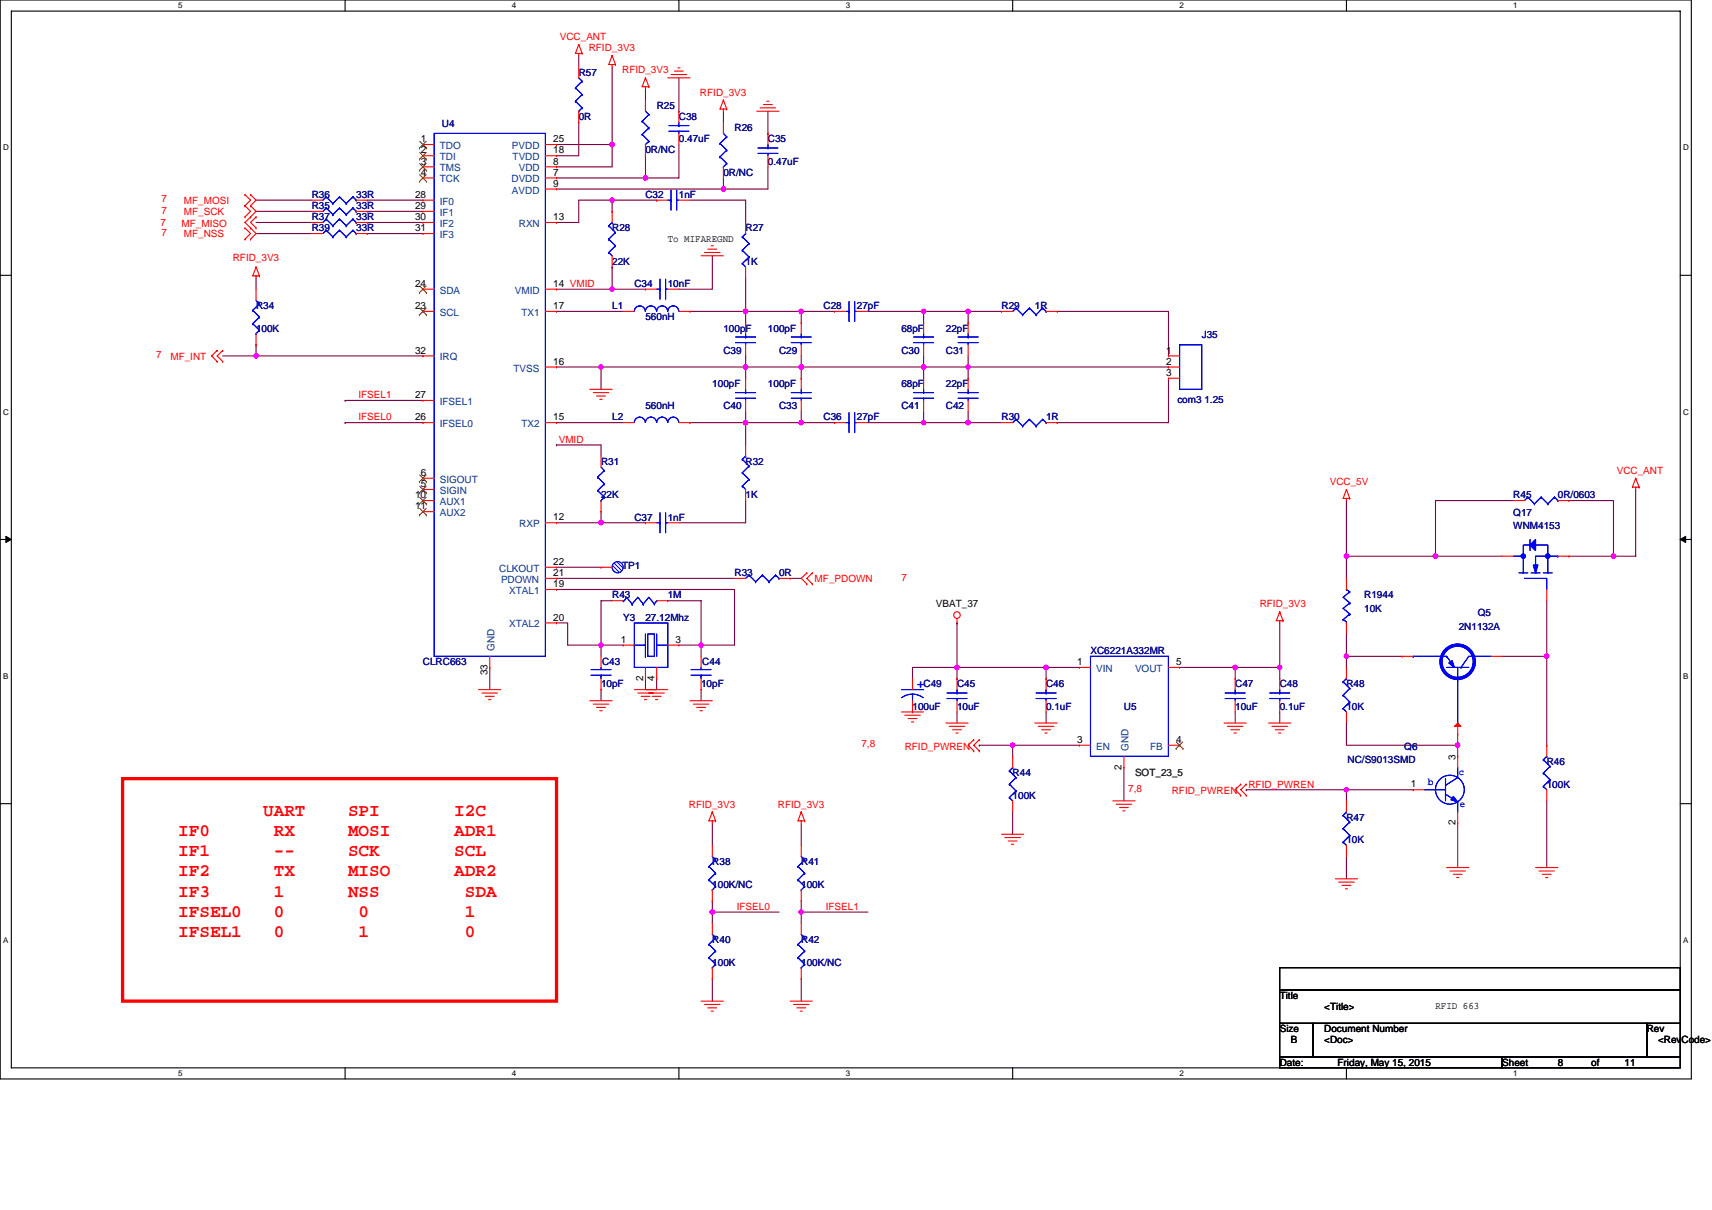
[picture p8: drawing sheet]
<svg xmlns="http://www.w3.org/2000/svg" width="297mm" height="210mm" viewBox="0 0 297 210" stroke-linecap="round" stroke-linejoin="round" font-family="sans-serif">
<path d="M0 0h293.5v187.2h-293.5zM2 1.9h289.5v183.4h-289.5z" fill="none" stroke="#000" stroke-width=".19"/>
<g fill="#fff">
<path d="M30.9 .2h.8v1.6h-.8z"/>
<path d="M30.9 185.5h.8v1.6h-.8z"/>
</g>
<path d="M59.9 0v1.9M59.9 185.3v1.9" fill="none" stroke="#000" stroke-width=".19"/>
<g fill="#fff">
<path d="M88.8 .2h.8v1.6h-.8z"/>
<path d="M88.8 185.5h.8v1.6h-.8z"/>
</g>
<path d="M117.8 0v1.9M117.8 185.3v1.9" fill="none" stroke="#000" stroke-width=".19"/>
<g fill="#fff">
<path d="M146.7 .2h.8v1.6h-.8z"/>
<path d="M146.7 185.5h.8v1.6h-.8z"/>
</g>
<path d="M175.7 0v1.9M175.7 185.3v1.9" fill="none" stroke="#000" stroke-width=".19"/>
<g fill="#fff">
<path d="M204.7 .2h.7v1.6h-.7z"/>
<path d="M204.7 185.5h.7v1.6h-.7z"/>
</g>
<path d="M233.6 0v1.9M233.6 185.3v1.9" fill="none" stroke="#000" stroke-width=".19"/>
<g fill="#fff">
<path d="M262.6 .2h.7v1.6h-.7z"/>
<path d="M262.6 185.5h.7v1.6h-.7z"/>
<path d="M.5 24.8h1v1.6h-1z"/>
<path d="M292 24.8h1v1.6h-1z"/>
<path d="M.5 70.7h1v1.5h-1z"/>
<path d="M292 70.7h1v1.5h-1z"/>
</g>
<path d="M0 47.8h2M291.5 47.8h2" fill="none" stroke="#000" stroke-width=".19"/>
<g fill="#fff">
<path d="M.5 116.5h.9v1.6h-.9z"/>
<path d="M292 116.5h.9v1.6h-.9z"/>
</g>
<path d="M0 93.6h2M291.5 93.6h2" fill="none" stroke="#000" stroke-width=".19"/>
<path d="M1 93.1l1 .5-1 .5zM291.5 93.6l1-.5v1z" fill="#000" stroke="#000" stroke-width=".17"/>
<g fill="#fff">
<path d="M.5 162.4h.9v1.5h-.9z"/>
<path d="M292 162.4h.9v1.5h-.9z"/>
</g>
<path d="M0 139.5h2M291.5 139.5h2M222 167.9h69.5v3.9h-69.5zM222 171.8h69.5v5.8h-69.5zM222 177.6h5.8v5.8h-5.8zM227.8 177.6h57.9v5.8h-57.9zM285.7 177.6h5.8v5.8h-5.8zM222 183.4h38.6v1.9h-38.6zM260.6 183.4h30.9v1.9h-30.9z" fill="none" stroke="#000" stroke-width=".19"/>
<path d="M21.3 135.1h75.3v38.6h-75.3z" fill="none" stroke="#f00" stroke-width=".57"/>
<g fill="none" stroke="#800040" stroke-width=".19">
<path d="M100.4 9.7v1.9M106.2 11.6v13.5M112 15.4v2M117.8 13.5v5.8M125.5 19.3v1.9M133.2 19.3v3.9M44.4 36.7h9.7M44.4 34.7h9.7M44.4 38.6h9.7M63.7 34.7h9.7M63.7 38.6h9.7M63.7 36.7h9.7"/>
<path d="M96.6 32.8h28.9M96.6 30.9h15.4M96.6 25.1h9.6M100.4 21.2v5.8h-3.8M106.2 34.7h-5.8v3.9h-3.8M106.2 34.7v2M106.2 25.1h.1M106.2 25.1v3.9h-9.6M106.2 34.7h7.7M112 27h.1M112 27v3.9M113.9 34.7h.1"/>
<path d="M117.8 25.1v5.8h-5.8M119.7 34.7h9.7v3.9M125.5 32.8h.1M125.5 30.9v1.9M133.2 29v3.8h-7.7M44.4 40.5h9.7M44.4 48.3v1.9M44.4 59.8h.1M44.4 59.8v2M63.7 40.5h9.7M96.6 54h11.5M96.6 50.2h9.6"/>
<path d="M106.2 50.2h.1M106.2 46.3h.1M106.2 50.2h5.8M106.2 46.3v3.9M119.7 54h9.7M123.6 44.4v5.8h-5.8M129.4 54h.1M129.4 54h9.6v2M129.4 54v2M129.4 48.3v5.7M139 54h5.8M150.6 54h9.6v2"/>
<path d="M160.2 54h.1M160.2 54h13.6M168 54v2M173.8 54h.1M183.4 54h19.3v7.8M38.6 61.8h5.8M44.4 61.8h29M59.9 69.5h.1M59.9 73.3h.1M59.9 73.3h13.5M59.9 69.5h13.5M96.6 77.2h.1"/>
<path d="M96.6 77.2h7.7v1.9M96.6 63.7h7.7M96.6 73.3h11.5M104.3 63.7h25.1M104.3 63.7h.1M104.3 63.7v3.9M119.7 73.3h9.7M129.4 71.4v1.9M129.4 73.3h.1M129.4 63.7v1.9M129.4 61.8h.1M129.4 73.3h9.6"/>
<path d="M129.4 61.8v1.9M129.4 73.3v3.9M129.4 63.7h73.3M139 71.4v1.9M139 63.7h.1M139 63.7v1.9M139 73.3h5.8M139 61.8v1.9M150.6 73.3h9.6M160.2 73.3h.1M160.2 71.4v1.9M160.2 63.7v1.9"/>
<path d="M160.2 63.7h.1M160.2 61.8v1.9M160.2 73.3h13.6M168 73.3h.1M168 71.4v1.9M168 61.8v3.8M202.7 65.6v7.7h-19.3M202.7 63.7h.1M96.6 98.4h7.7M96.6 90.7h7.7M104.3 90.7h.1M104.3 90.7h7.7"/>
<path d="M104.3 88.8v1.9M129.4 86.9v3.8h-11.6M233.6 96.5h15.5M233.6 96.5h.1M233.6 96.5v3.9M233.6 86.9v9.6M249.1 96.5h11.5M249.1 86.9h.1M249.1 86.9h13.5M249.1 86.9v9.6M272.2 86.9h7.7v9.6M272.2 96.5h7.7"/>
<path d="M279.9 96.5h.1M283.8 84.9v11.6h-3.9M85 115.8v3.9M96.6 100.4h30.8M96.6 102.3h30.8v9.7h-9.6M96.6 108.1h1.9v3.9h5.8M104.3 112h3.8M104.3 119.7v1.9M104.3 112h.1M104.3 112v1.9M106.2 104.2h-1.9v7.8M112 117.8v1.9"/>
<path d="M113.9 117.8v1.9M115.9 104.2h5.7v7.8M121.6 119.7v1.9M121.6 112h.1M121.6 112v1.9M137.1 100.4h1.9M166 115.8h15.5M166 115.8v2M166 115.8h-7.7v2M166 108.1h.1M166 108.1v7.7M181.5 115.8v2"/>
<path d="M181.5 115.8h.1M181.5 115.8h5.8M204.7 115.8h9.6M214.3 115.8h.1M214.3 115.8v2M214.3 115.8h7.7M222 108.1v7.7M222 115.8v2M233.6 113.9h9.7M233.6 113.9h.1M233.6 110v3.9M233.6 113.9v1.9"/>
<path d="M268.4 104.2v9.7h-7.8M268.4 113.9h.1M268.4 113.9v15.4M166 123.5v2M169.9 129.3h.1M169.9 129.3h5.8M175.7 129.3h11.6M175.7 129.3v2M181.5 123.5v2M195 133.2v5.8M214.3 123.5v2M216.2 137.1h.1"/>
<path d="M216.2 137.1h17.4M222 123.5v2M233.6 137.1h.1M233.6 137.1h11.6M233.6 125.5v3.8h19.3M233.6 137.1v1.9M252.9 129.3v2M252.9 129.3h.1M252.9 127.4v1.9M268.4 139v11.6M123.6 156.4v1.9M123.6 142.9v3.8"/>
<path d="M123.6 158.3v1.9M123.6 158.3h.1M123.6 158.3h11.6M139 156.4v1.9M139 142.9v3.8M139 158.3h.1M139 158.3h11.6M139 158.3v1.9M175.7 140.9v3.9M233.6 148.6v3.9M252.9 142.9v7.7M123.6 169.9v3.8"/>
<path d="M139 169.9v3.8"/>
</g>
<g fill="#f0f" stroke="#f0f" stroke-width=".19">
<circle cx="168" cy="73.3" r=".38"/>
<circle cx="112" cy="30.9" r=".38"/>
<circle cx="125.5" cy="32.8" r=".38"/>
<circle cx="106.2" cy="50.2" r=".38"/>
<circle cx="129.3" cy="54" r=".38"/>
<circle cx="106.2" cy="34.7" r=".38"/>
<circle cx="104.3" cy="90.7" r=".38"/>
<circle cx="139" cy="54" r=".38"/>
<circle cx="139" cy="73.3" r=".38"/>
<circle cx="129.3" cy="73.3" r=".38"/>
<circle cx="44.4" cy="61.8" r=".38"/>
<circle cx="129.3" cy="63.7" r=".38"/>
<circle cx="104.3" cy="63.7" r=".38"/>
<circle cx="139" cy="63.7" r=".38"/>
<circle cx="160.3" cy="63.7" r=".38"/>
<circle cx="123.6" cy="158.3" r=".38"/>
<circle cx="139" cy="158.3" r=".38"/>
<circle cx="106.2" cy="25.1" r=".38"/>
<circle cx="160.3" cy="73.3" r=".38"/>
<circle cx="168" cy="63.7" r=".38"/>
<circle cx="160.3" cy="54" r=".38"/>
<circle cx="168" cy="54" r=".38"/>
<circle cx="104.3" cy="111.9" r=".38"/>
<circle cx="121.6" cy="111.9" r=".38"/>
<circle cx="222" cy="115.8" r=".38"/>
<circle cx="214.3" cy="115.8" r=".37"/>
<circle cx="181.5" cy="115.8" r=".38"/>
<circle cx="175.7" cy="129.3" r=".37"/>
<circle cx="166" cy="115.8" r=".38"/>
<circle cx="249" cy="96.5" r=".38"/>
<circle cx="279.9" cy="96.5" r=".38"/>
<circle cx="268.3" cy="113.9" r=".38"/>
<circle cx="233.6" cy="137" r=".38"/>
<circle cx="252.9" cy="129.3" r=".38"/>
<circle cx="233.6" cy="113.9" r=".38"/>
<circle cx="233.6" cy="96.5" r=".38"/>
</g>
<g fill="none" stroke="#f00" stroke-width=".19">
<path d="M100.4 7.7l-.6 1.6h1.2M100.4 9.3v.4M100.4 7.7h.1M100.4 11.6v1.9M100.4 7.7l.6 1.6M100.4 19.3v1.9M101 9.3h.1M106.2 9.7l-.6 1.5h1.2M106.2 11.2v.4M106.2 9.7h.1M106.2 9.7l.6 1.5M106.8 11.2h.1"/>
<path d="M112 13.5l-.6 1.5h1.2M112 15v.4M112 13.5h.1M112 17.4v1.9M112 13.5l.6 1.5M112.6 15h.1M115.9 13.5h3.8M116.4 12.9h2.7M117 12.3h1.6M117.6 11.8h.4M117.8 19.3h.1M117.8 19.3v1.9"/>
<path d="M125.5 17.4l-.6 1.5h1.2M125.5 18.9v.4M125.5 17.4h.1M125.5 17.4l.6 1.5M126.1 18.9h.1M131.3 19.3h3.9M131.9 18.7h2.7M132.5 18.1h1.5M133 17.6h.4M42.5 39.6h.1M42.5 35.7h.1M42.5 33.8h.1"/>
<path d="M42.5 37.6h.1M42.5 39.6l1 .9-1 1M42.5 33.8l1 .9-1 1M42.5 35.7l1 1-1 .9M43.5 39.6h.1M43.5 37.6h.1M43.5 33.8h.1M43.5 35.7h.1M43.5 39.6l.9 .9-.9 1M43.5 35.7l.9 1-1.9 1.9 1 1M43.5 33.8l.9 .9-.9 1M44.4 37.6h.1"/>
<path d="M44.4 39.6h.1M44.4 37.6l-.9 1 .9 1M54.1 38.6h1.9M54.1 36.7h1.9M61.8 38.6h1.9M61.8 36.7h1.9M63.7 38.6h.1M63.7 36.7h.1M73.4 25.1h.1M73.4 27h.1M73.4 29h.1M73.4 30.9h.1"/>
<path d="M73.4 34.7h.1M73.4 36.7h.1M73.4 38.6h.1M73.4 38.6h1.9M73.4 34.7h1.9M73.4 25.1h1.9M73.4 27h1.9M73.4 29h1.9M73.4 30.9h1.9M73.4 36.7h1.9M94.6 38.6h2M94.6 25.1h2"/>
<path d="M94.6 27h2M94.6 29h2M94.6 30.9h2M94.6 32.8h2M96.6 30.9h.1M96.6 29h.1M96.6 32.8h.1M96.6 38.6h.1M96.6 27h.1M96.6 25.1h.1M100.4 21.2h.1M112 27h.1"/>
<path d="M112 25.1v1.9M113.9 34.7h.1M113.9 34.7h2M117.8 34.7h1.9M117.8 23.2v1.9M125.5 21.2v2M125.5 30.9h.1M125.5 29v1.9M129.4 38.6h.1M129.4 38.6v1.9M133.2 27v2M133.2 23.2h.1"/>
<path d="M133.2 23.2v1.9M42.5 41.5h.1M43.5 41.5h.1M44.4 46.3l-.5 1.6h1.1M44.4 47.9v.4M44.4 46.3h.1M44.4 50.2v1.9M44.4 59.8h.1M44.4 46.3l.6 1.6M44.4 57.9v1.9M45 47.9h.1M54.1 40.5h1.9"/>
<path d="M61.8 40.5h1.9M63.7 40.5h.1M73.4 54h.1M73.4 50.2h.1M73.4 40.5h.1M73.4 54h1.9M73.4 40.5h1.9M73.4 50.2h1.9M94.6 54h2M94.6 50.2h2M96.6 50.2h.1M96.6 54h.1"/>
<path d="M112 50.2h.1M112 50.2h1.9M115.9 50.2h1.9M121.6 44.4h3.9M122.2 43.8h2.7M122.8 43.2h1.6M123.4 42.7h.4M129.4 59.8v2M129.4 56h.1M129.4 46.3v2M129.4 56v1.9M139 59.8v2"/>
<path d="M139 56h.1M139 56v1.9M144.8 54h.1M144.8 54h1.9M148.7 54h1.9M160.2 59.8v2M160.2 56h.1M160.2 56v1.9M173.8 54h1.9M181.5 54h1.9M183.4 54h.1M37.7 60.8h.1"/>
<path d="M37.7 62.7h.1M37.7 60.8l-1 1 1 .9M38.6 60.8h.1M38.6 62.7h.1M38.6 60.8l-.9 1 .9 .9M73.4 73.3h.1M73.4 69.5h.1M73.4 61.8h.1M73.4 73.3h1.9M73.4 69.5h1.9M73.4 61.8h1.9M94.6 73.3h2"/>
<path d="M94.6 63.7h2M96.6 73.3h.1M96.6 63.7h.1M102.3 67.6h3.9M102.9 68.1h2.7M103.5 68.7h1.5M104.1 69.3h.4M104.3 79.1v2M108.1 73.3h2M117.8 73.3h1.9M119.7 73.3h.1M129.4 69.5v1.9"/>
<path d="M129.4 65.6h.1M129.4 77.2h.1M129.4 65.6v2M129.4 77.2v1.9M139 69.5v1.9M139 65.6h.1M139 65.6v2M144.8 73.3h.1M144.8 73.3h1.9M148.7 73.3h1.9M160.2 69.5v1.9M160.2 65.6h.1"/>
<path d="M160.2 65.6v2M168 69.5v1.9M168 65.6h.1M168 65.6v2M173.8 73.3h1.9M181.5 73.3h1.9M183.4 73.3h.1M202.7 61.8h.1M202.7 63.7h.1M202.7 65.6h.1M202.7 63.7h2M202.7 61.8h2"/>
<path d="M202.7 65.6h2M73.4 84.9h.1M73.4 83h.1M73.4 86.9h.1M73.4 88.8h.1M73.4 86.9h1.9M73.4 84.9h1.9M73.4 83h1.9M73.4 88.8h1.9M94.6 90.7h2M94.6 98.4h2M96.6 90.7h.1"/>
<path d="M96.6 98.4h.1M104.3 88.8h.1M104.3 86.9v1.9M112 90.7h.1M112 90.7h1.9M115.9 90.7h1.9M129.4 84.9v2M140 99.4h.1M140 99.4l-1 1 1 .9M140.9 99.4h.1M140.9 99.4l-.9 1 .9 .9M233.6 84.9l-.6 1.6h1.2"/>
<path d="M233.6 86.5v.4M233.6 84.9h.1M233.6 84.9l.6 1.6M234.2 86.5h.1M260.6 96.5h2M262.6 86.9h1.9M270.3 86.9h1.9M270.3 96.5h1.9M272.2 86.9h.1M272.2 96.5h.1M283.8 83l-.6 1.5h1.2M283.8 84.5v.4"/>
<path d="M283.8 83h.1M283.8 83l.6 1.5M284.4 84.5h.1M83 119.7h3.9M85 115.8h.1M85 113.9v1.9M94.6 102.3h2M94.6 108.1h2M94.6 100.4h2M96.6 102.3h.1M96.6 108.1h.1M96.6 100.4h.1"/>
<path d="M104.3 113.9v1.9M104.3 119.7h.1M104.3 117.8v1.9M108.1 112h.1M108.1 112h2M110.1 119.7h3.8M112 119.7h3.9M112 117.8h.1M112 115.8v2M113.9 117.8h.1M113.9 115.8v2M115.9 112h1.9"/>
<path d="M117.8 112h.1M121.6 113.9v1.9M121.6 119.7h.1M121.6 117.8v1.9M127.4 100.4h2M135.2 100.4h1.9M137.1 100.4h.1M140 101.3h.1M140.9 101.3h.1M158.3 117.8v1.9M166 107.3v.8M166 117.8h.1"/>
<path d="M166 117.8v1.9M181.5 117.8h.1M181.5 117.8v1.9M187.3 115.8h.1M187.3 115.8h1.9M202.7 115.8h2M204.7 115.8h.1M214.3 117.8h.1M214.3 117.8v1.9M222 106.2l-.6 1.5h1.2M222 107.7v.4M222 106.2h.1"/>
<path d="M222 106.2l.6 1.5M222.6 107.7h.1M243.3 113.9h.1M243.3 113.9h1.9M258.7 113.9h1.9M268.4 102.3v1.9M83.6 120.3h2.7M84.2 120.8h1.5M84.8 121.4h.4M102.3 121.6h3.9M102.9 122.2h2.7M103.5 122.8h1.5"/>
<path d="M104.1 123.3h.4M110.7 120.3h2.6M111.2 120.8h1.6M111.8 121.4h.4M112.6 120.3h2.7M113.2 120.8h1.5M113.7 121.4h.4M119.7 121.6h3.9M120.3 122.2h2.7M120.9 122.8h1.5M121.5 123.3h.4M156.4 123.5h3.8"/>
<path d="M157 124.1h2.7M157.6 124.7h1.5M158.1 125.3h.4M158.3 123.5h.1M158.3 121.6v1.9M164.1 125.5h3.9M164.7 126h2.7M165.3 126.6h1.5M165.9 127.2h.3M166 121.6v1.9M168.9 128.4h.1M168.9 130.3h.1"/>
<path d="M168.9 128.4l-.9 .9 .9 1M169.9 128.4h.1M169.9 130.3h.1M169.9 128.4l-1 .9 1 1M179.6 125.5h3.8M180.1 126h2.7M180.7 126.6h1.6M181.3 127.2h.4M181.5 121.6v1.9M187.3 129.3h.1M187.3 129.3h1.9M193.1 139h3.8"/>
<path d="M193.7 139.6h2.7M195 133.2h.1M195 131.3v1.9M202.7 129.3h2M204.7 129.3h.1M212.4 125.5h3.8M213 126h2.7M213.5 126.6h1.6M214.1 127.2h.4M214.3 121.6v1.9M215.3 136.1h.1M215.3 138h.1"/>
<path d="M215.3 136.1l-1 1 1 .9M216.2 136.1h.1M216.2 138h.1M216.2 136.1l-.9 1 .9 .9M220.1 125.5h3.9M220.7 126h2.7M221.3 126.6h1.5M221.8 127.2h.4M233.6 139h.1M233.6 139v1.9M252.9 127.4h.1M252.9 125.5v1.9"/>
<path d="M268.4 137.1v1.9M268.4 129.3h.1M268.4 129.3v2M123.6 140.9l-.6 1.6h1.2M123.6 142.5v.4M123.6 140.9h.1M123.6 146.7v1.9M123.6 156.4h.1M123.6 140.9l.6 1.6M123.6 154.4v2M124.2 142.5h.1M139 140.9l-.6 1.6h1.2"/>
<path d="M139 142.5v.4M139 140.9h.1M139 146.7v1.9M139 156.4h.1M139 140.9l.6 1.6M139 154.4v2M139.6 142.5h.1M173.8 144.8h3.8M174.3 145.4h2.8M174.9 145.9h1.6M175.5 146.5h.4M194.2 140.1h1.6"/>
<path d="M194.8 140.7h.4M231.7 152.5h3.8M232.3 153.1h2.7M232.9 153.6h1.5M233.4 154.2h.4M233.6 146.7v1.9M251 150.6h3.8M251.6 151.2h2.7M252.2 151.7h1.5M252.7 152.3h.4M266.4 150.6h3.9M267 151.2h2.7"/>
<path d="M267.6 151.7h1.5M268.2 152.3h.4M121.6 173.7h3.9M122.2 174.3h2.7M122.8 174.9h1.6M123.4 175.5h.4M123.6 160.2v2M123.6 169.9h.1M123.6 167.9v2M137.1 173.7h3.8M137.7 174.3h2.7M138.3 174.9h1.5"/>
<path d="M138.8 175.5h.4M139 160.2v2M139 169.9h.1M139 167.9v2"/>
<circle cx="166" cy="106.7" r=".57"/>
</g>
<g fill="none" stroke="#00f" stroke-width=".19">
<path d="M99.8 15.2h.1M99.8 17.6h.1M99.8 15.2l1.2 1.2M99.8 17.6l1.2 1.1M100.4 19.3h.1M100.4 13.5l.6 .6M101 14.1h.1M101 16.4h.1M101 18.7h.1M101 14.1l-1.2 1.1M101 16.4l-1.2 1.2M101 18.7l-.6 .6"/>
<path d="M112 19.3l.6 .6M112.6 19.9h.1M112.6 19.9l-1.2 1.1M56.6 38h.1M56.6 40h.1M56.6 36.1h.1M56.6 38l-.6 .6M56.6 38l1.2 1.2M56.6 40l-.6 .5M56.6 40l1.2 1.1M56.6 36.1l-.6 .6M56.6 36.1l1.2 1.2"/>
<path d="M57.8 39.2h.1M57.8 37.3h.1M58.9 38h.1M58.9 40h.1M58.9 36.1h.1M58.9 38l-1.1 1.2M58.9 38l1.2 1.2M58.9 40l-1.1 1.1M58.9 40l1.2 1.1M58.9 36.1l-1.1 1.2M58.9 36.1l1.2 1.2M60.1 39.2h.1"/>
<path d="M60.1 37.3h.1M61.2 38h.1M61.2 40h.1M61.2 36.1h.1M61.2 38l-1.1 1.2M61.2 38l.6 .6M61.2 40l-1.1 1.1M61.2 40l.6 .5M61.2 36.1l-1.1 1.2M61.2 36.1l.6 .6M61.8 38.6h.1M61.8 36.7h.1"/>
<path d="M75.3 23.2h19.3v90.7h-19.3zM111.4 21h.1M111.4 23.3h.1M111.4 21l1.2 1.2M111.4 23.3l1.2 1.2M112 25.1h.1M112.6 22.2h.1M112.6 24.5h.1M112.6 22.2l-1.2 1.1M112.6 24.5l-.6 .6M115.9 34.7h.5M116.1 21.8h3.4"/>
<path d="M116.1 22.8h3.4M116.4 33v3.5M116.4 34.7h.1M117.4 34.7h.4M117.4 33v3.5M117.8 22.8v.4M117.8 21.8h.1M117.8 21.2v.6M124.9 24.9h.1M124.9 27.2h.1M124.9 24.9l1.2 1.2M124.9 27.2l1.2 1.2"/>
<path d="M125.5 29h.1M125.5 23.2l.6 .5M126.1 23.7h.1M126.1 26.1h.1M126.1 28.4h.1M126.1 23.7l-1.2 1.2M126.1 26.1l-1.2 1.1M126.1 28.4l-.6 .6M131.5 25.7h3.5M131.5 26.6h3.5M133.2 26.6v.4M133.2 25.7h.1"/>
<path d="M133.2 25.1v.6M43.9 53.8h.1M43.9 56.2h.1M43.9 53.8l1.1 1.2M43.9 56.2l1.1 1.1M44.4 57.9h.1M44.4 52.1l.6 .6M45 52.7h.1M45 55h.1M45 57.3h.1M45 52.7l-1.1 1.1M45 55l-1.1 1.2"/>
<path d="M45 57.3l-.6 .6M57.8 41.1h.1M60.1 41.1h.1M61.8 40.5h.1M113.9 50.2h.6M114.5 48.5v3.4M114.5 50.2h.1M115.5 50.2h.4M115.5 48.5v3.4M127.6 58.5h3.5M127.6 59.5h3.5M128.8 45.7h.1"/>
<path d="M128.8 43.4h.1M128.8 41.1h.1M128.8 45.7l.6 .6M128.8 43.4l1.2 1.2M128.8 41.1l1.2 1.2M129.4 59.5v.3M129.4 58.5h.1M129.4 40.5h.1M129.4 57.9v.6M129.4 40.5l-.6 .6M130 44.6h.1M130 42.3h.1"/>
<path d="M130 44.6l-1.2 1.1M130 42.3l-1.2 1.1M137.3 58.5h3.5M137.3 59.5h3.5M139 59.5v.3M139 58.5h.1M139 57.9v.6M146.7 54h.6M147.3 52.3v3.5M147.3 54h.1M148.3 54h.4M148.3 52.3v3.5"/>
<path d="M158.5 58.5h3.5M158.5 59.5h3.5M160.2 59.5v.3M160.2 58.5h.1M160.2 57.9v.6M176.3 53.5h.1M176.3 53.5l-.6 .5M176.3 53.5l1.1 1.1M177.4 54.6h.1M178.6 53.5h.1M178.6 53.5l-1.2 1.1M178.6 53.5l1.2 1.1"/>
<path d="M179.8 54.6h.1M180.9 53.5h.1M180.9 53.5l-1.1 1.1M180.9 53.5l.6 .5M181.5 54h.1M204.7 59.8h3.8v7.8h-3.8zM110.1 73.3a.95 .95 0 0 1 .9-.9 .95 .95 0 0 1 1 .9M112 73.3a.96 .96 0 0 1 1-.9 .96 .96 0 0 1 .9 .9M113.9 73.3a.95 .95 0 0 1 1-.9 .95 .95 0 0 1 .9 .9 .96 .96 0 0 1 1-.9 .96 .96 0 0 1 1 .9M127.6 68.1h3.5M127.6 69.1h3.5M128.8 79.7h.1"/>
<path d="M128.8 79.7l1.2 1.2M129.4 69.1v.4M129.4 68.1h.1M129.4 79.1h.1M129.4 67.6v.5M129.4 79.1l-.6 .6M137.3 68.1h3.5M137.3 69.1h3.5M139 69.1v.4M139 68.1h.1M139 67.6v.5M146.7 73.3h.6"/>
<path d="M147.3 71.6v3.5M147.3 73.3h.1M148.3 73.3h.4M148.3 71.6v3.5M158.5 68.1h3.5M158.5 69.1h3.5M160.2 69.1v.4M160.2 68.1h.1M160.2 67.6v.5M166.2 68.1h3.5M166.2 69.1h3.5M168 69.1v.4"/>
<path d="M168 68.1h.1M168 67.6v.5M176.3 72.8h.1M176.3 72.8l-.6 .5M176.3 72.8l1.1 1.1M177.4 73.9h.1M178.6 72.8h.1M178.6 72.8l-1.2 1.1M178.6 72.8l1.2 1.1M179.8 73.9h.1M180.9 72.8h.1M180.9 72.8l-1.1 1.1"/>
<path d="M180.9 72.8l.6 .5M181.5 73.3h.1M103.7 82.8h.1M103.7 85.1h.1M103.7 82.8l1.2 1.2M103.7 85.1l1.2 1.2M104.3 86.9h.1M104.3 81.1l.6 .6M104.9 81.7h.1M104.9 84h.1M104.9 86.3h.1M104.9 81.7l-1.2 1.1"/>
<path d="M104.9 84l-1.2 1.1M104.9 86.3l-.6 .6M113.9 90.7h.6M114.5 89v3.5M114.5 90.7h.1M115.5 90.7h.4M115.5 89v3.5M128.8 84.3h.1M128.8 82h.1M128.8 84.3l.6 .6M128.8 82l1.2 1.2M130 83.2h.1"/>
<path d="M130 80.9h.1M130 99.8h.1M130 83.2l-1.2 1.1M130 80.9l-1.2 1.1M130 99.8l-.6 .6M130 99.8l1.1 1.2M132.3 99.8h.1M132.3 99.8l-1.2 1.2M132.3 99.8l1.1 1.2M134.6 99.8h.1M134.6 99.8l-1.2 1.2M134.6 99.8l.6 .6"/>
<path d="M262.6 96.5h1.7M263.5 99.4h1.6M265.1 86.3h.1M265.1 86.3l-.6 .6M265.1 86.3l1.1 1.1M265.5 93.6v1.9M265.5 94.6h-1.2v4.8M265.7 99.4h1.5M266.2 87.4h.1M266.4 94.6h2.2v4.8M267.4 86.3h.1M267.4 86.3l-1.2 1.1"/>
<path d="M267.4 86.3l1.2 1.1M267.8 99.4h1.5M268.6 87.4h.1M269.7 86.3h.1M269.7 86.3l-1.1 1.1M269.7 86.3l.6 .6M270.3 86.9h.1M270.3 96.5h-3.9v1.9M270.3 96.5h.1M102.5 117.2h3.5M102.5 116.2h3.5M104.3 115.8v.4"/>
<path d="M104.3 117.2h.1M104.3 117.2v.6M110.1 108.1h5.8v7.7h-5.8zM110.1 112h.1M110.1 112h1.9M112 113.9h.1M112 110v3.9M112.4 110h1.1v3.9h-1.1zM113.9 110v3.9M113.9 112h2M119.9 117.2h3.5M119.9 116.2h3.5"/>
<path d="M121.6 115.8v.4M121.6 117.2h.1M121.6 117.2v.6M131.1 101h.1M133.4 101h.1M135.2 100.4h.1M156.4 119.7h3.8M166 119.7v.6M181.5 119.7v.6M189.2 113.9h13.5v17.4h-13.5zM214.3 119.7v.6M245.2 113.9h5.8"/>
<path d="M245.2 113.9h.1M251 113.9h.1M251 115.8h3.8M251 113.9l1.3 1.9M252.9 117.8h.1M252.9 117.8v.3M252.9 115.8v9.7M253.5 115.8h.1M258.7 113.9h-3.9l-1.3 1.9M264.5 100.4h3.9v1.9M158.3 120.5l1.2 .2 .7 .4M158.3 120.5l-1.2 .2-.7 .4"/>
<path d="M158.3 120.5v1.1M164.3 120.3h3.5M164.3 121.2h3.5M166 121.2v.4M166 120.3h.1M179.8 120.3h3.4M179.8 121.2h3.4M181.5 121.2v.4M181.5 120.3h.1M212.6 120.3h3.4M212.6 121.2h3.4M214.3 121.2v.4"/>
<path d="M214.3 120.3h.1M252.9 125.5h.1M267.8 136.5h.1M267.8 134.2h.1M267.8 131.8h.1M267.8 136.5l.6 .6M267.8 134.2l1.1 1.1M267.8 131.8l1.1 1.2M268.4 131.3h.1M268.4 131.3l-.6 .5M268.9 135.3h.1M268.9 133h.1"/>
<path d="M268.9 135.3l-1.1 1.2M268.9 133l-1.1 1.2M123 150.4h.1M123 152.7h.1M123 150.4l1.2 1.1M123 152.7l1.2 1.1M123.6 154.4h.1M123.6 148.6l.6 .6M124.2 149.2h.1M124.2 151.5h.1M124.2 153.8h.1M124.2 149.2l-1.2 1.2"/>
<path d="M124.2 151.5l-1.2 1.2M124.2 153.8l-.6 .6M138.4 150.4h.1M138.4 152.7h.1M138.4 150.4l1.2 1.1M138.4 152.7l1.2 1.1M139 154.4h.1M139 148.6l.6 .6M139.6 149.2h.1M139.6 151.5h.1M139.6 153.8h.1M139.6 149.2l-1.2 1.2"/>
<path d="M139.6 151.5l-1.2 1.2M139.6 153.8l-.6 .6M233 146.1h.1M233 143.8h.1M233 141.5h.1M233 146.1l.6 .6M233 143.8l1.2 1.2M233 141.5l1.2 1.1M233.6 140.9h.1M233.6 140.9l-.6 .6M234.2 145h.1M234.2 142.6h.1"/>
<path d="M234.2 145l-1.2 1.1M234.2 142.6l-1.2 1.2M123 163.9h.1M123 166.2h.1M123 163.9l1.2 1.1M123 166.2l1.2 1.2M123.6 167.9h.1M123.6 162.2l.6 .5M124.2 162.7h.1M124.2 165h.1M124.2 167.4h.1M124.2 162.7l-1.2 1.2"/>
<path d="M124.2 165l-1.2 1.2M124.2 167.4l-.6 .5M138.4 163.9h.1M138.4 166.2h.1M138.4 163.9l1.2 1.1M138.4 166.2l1.2 1.2M139 167.9h.1M139 162.2l.6 .5M139.6 162.7h.1M139.6 165h.1M139.6 167.4h.1M139.6 162.7l-1.2 1.2"/>
<path d="M139.6 165l-1.2 1.2M139.6 167.4l-.6 .5"/>
</g>
<circle cx="252.9" cy="114.8" r="2.89" fill="none" stroke="#00f" stroke-width=".57"/>
<g fill="#00f" stroke="#00f" stroke-width=".19">
<path d="M251.4 115l.5-.3 .4 1.1z" fill-rule="evenodd"/>
<path d="M251.4 115l.5-.3 .4 1.1z" fill-rule="evenodd"/>
<path d="M266.4 93.6v1.9l-.9-.9z" fill-rule="evenodd"/>
<path d="M266 98.1h.8l-.4 1.3z" fill-rule="evenodd"/>
<path d="M266.4 93.6v1.9l-.9-.9z" fill-rule="evenodd"/>
<path d="M266 98.1h.8l-.4 1.3z" fill-rule="evenodd"/>
<circle cx="268.5" cy="96.5" r=".38"/>
<circle cx="264.3" cy="96.5" r=".38"/>
</g>
<path d="M252.3 126l.6-.5 .6 .5z" fill="#f00" stroke="#f00" stroke-width=".19"/>
<g fill="none" stroke="#804000" stroke-width=".17">
<path d="M72.8 25.7h.1M72.8 27.6h.1M72.8 29.5h.1M72.8 31.5h.1M72.8 24.5l1.2 1.2M72.8 26.5l1.2 1.1M72.8 28.4l1.2 1.1M72.8 30.3l1.2 1.2M74 24.5l-1.2 1.2M74 26.5l-1.2 1.1M74 28.4l-1.2 1.1M74 30.3l-1.2 1.2"/>
<path d="M74 25.7h.1M74 27.6h.1M74 29.5h.1M74 31.5h.1M72.8 54.6h.1M72.8 50.8h.1M72.8 53.5l1.2 1.1M72.8 49.6l1.2 1.2M74 53.5l-1.2 1.1M74 49.6l-1.2 1.2M74 54.6h.1M74 50.8h.1"/>
<path d="M72.8 85.5h.1M72.8 83.6h.1M72.8 87.5h.1M72.8 89.4h.1M72.8 84.4l1.2 1.1M72.8 82.4l1.2 1.2M72.8 86.3l1.2 1.2M72.8 88.2l1.2 1.2M74 84.4l-1.2 1.1M74 82.4l-1.2 1.2M74 86.3l-1.2 1.2M74 88.2l-1.2 1.2"/>
<path d="M74 85.5h.1M74 83.6h.1M74 87.5h.1M74 89.4h.1M204.1 129.9h.1M204.1 128.8l1.1 1.1M205.2 128.8l-1.1 1.1M205.2 129.9h.1"/>
</g>
<circle cx="107.2" cy="98.4" r=".96" fill="#fff"/>
<circle cx="107.2" cy="98.4" r=".96" fill="#00f" stroke="#00f" stroke-width=".19"/>
<circle cx="107.2" cy="98.4" r=".96" fill="#fff"/>
<g fill="#00f" stroke="#00f" stroke-width=".19">
<path d="M252.2 138.2l.7 1-1.1-.4z" fill-rule="evenodd"/>
<path d="M252.2 138.2l.7 1-1.1-.4z" fill-rule="evenodd"/>
<circle cx="107.2" cy="98.4" r=".96"/>
</g>
<g fill="none" stroke="#f00" stroke-width=".19">
<path d="M54.1 34.7h1.9M61.8 34.7h1.9M63.7 34.7h.1M106.2 36.7h.1M106.2 36.7v1.9M106.2 44.4v1.9M108.1 54h2M117.8 54h1.9M119.7 54h.1M168 59.8v2M168 56h.1M168 56v1.9"/>
<path d="M104.3 98.4h.1M104.3 98.4h1.9M106.2 104.2h1.9M113.9 104.2h2M115.9 104.2h.1M222 117.8h.1M222 117.8v1.9M233.6 115.8h.1M233.6 108.1v1.9M233.6 100.4h.1M233.6 100.4v1.9M233.6 115.8v2"/>
<path d="M175.7 139v1.9M175.7 131.3h.1M175.7 131.3v1.9M222 121.6v1.9M233.6 123.5v2M245.2 137.1h.1M245.2 137.1h1.9M252.9 131.3h.1M252.9 131.3v1.9M252.9 142.9h.1M252.9 140.9v2"/>
</g>
<g fill="none" stroke="#00f" stroke-width=".19">
<path d="M56.6 34.2h.1M56.6 34.2l-.6 .5M56.6 34.2l1.2 1.1M57.8 35.3h.1M58.9 34.2h.1M58.9 34.2l-1.1 1.1M58.9 34.2l1.2 1.1M60.1 35.3h.1M61.2 34.2h.1M61.2 34.2l-1.1 1.1M61.2 34.2l.6 .5M61.8 34.7h.1"/>
<path d="M105.6 39.2h.1M105.6 39.2l1.2 1.1M106.2 38.6h.1M106.2 38.6l-.6 .6M105.6 43.8h.1M105.6 41.5h.1M105.6 43.8l.6 .6M105.6 41.5l1.2 1.2M106.8 42.7h.1M106.8 40.3h.1M106.8 42.7l-1.2 1.1M106.8 40.3l-1.2 1.2"/>
<path d="M110.1 54a.95 .95 0 0 1 .9-.9 .95 .95 0 0 1 1 .9M112 54a.96 .96 0 0 1 1-.9 .96 .96 0 0 1 .9 .9M113.9 54a.95 .95 0 0 1 1-.9 .95 .95 0 0 1 .9 .9 .96 .96 0 0 1 1-.9 .96 .96 0 0 1 1 .9M166.2 58.5h3.5M166.2 59.5h3.5M168 59.5v.3M168 58.5h.1M168 57.9v.6M108.1 104.2h.1M108.7 103.7h.1M108.7 103.7l1 1.1M108.7 103.7l-.4 .5h-.2"/>
<path d="M109.7 104.8h.1M109.7 104.8l1-1.1 .9 1.1M111.6 104.8h.1M111.6 104.8l1-1.1 .9 1.1M113.5 104.8h.1M113.9 104.2h.1M113.9 104.2l-.4 .6M222 119.7v.6M233 118.3h.1M233 107.5h.1M233 118.3l1.2 1.2M233 107.5l.6 .4v.2"/>
<path d="M233.6 117.8h.1M233.6 102.3h.1M233.6 108.1h.1M233.6 117.8l-.6 .5M233.6 102.3l.6 .4M234.2 119.5h.1M234.2 106.6h.1M234.2 104.6h.1M234.2 102.7h.1M234.2 119.5l-1.2 1.1M234.2 106.6l-1.2 .9M234.2 104.6l-1.2 1 1.2 1"/>
<path d="M234.2 102.7l-1.2 1 1.2 .9M175.1 138.4h.1M175.1 136.1h.1M175.1 133.8h.1M175.1 138.4l.6 .6M175.1 136.1l1.2 1.1M175.1 133.8l1.2 1.1M175.7 133.2h.1M175.7 133.2l-.6 .6M176.3 137.2h.1M176.3 134.9h.1M176.3 137.2l-1.2 1.2"/>
<path d="M176.3 134.9l-1.2 1.2M220.3 120.3h3.5M220.3 121.2h3.5M222 121.2v.4M222 120.3h.1M233 123h.1M233 120.6h.1M233 123l.6 .5M233 120.6l1.2 1.2M234.2 121.8h.1M234.2 121.8l-1.2 1.2M247.1 137.1h3.7"/>
<path d="M250.8 135.1v3.9M250.8 136.3h.1M250.8 137.8l2.1 1.4v1.7M252.9 133.2v1.7l-2.1 1.4"/>
<circle cx="251.6" cy="137" r="2.5"/>
</g>
<g fill="#f0f" stroke="#f0f" stroke-width=".19">
<circle cx="168" cy="73.3" r=".38"/>
<circle cx="112" cy="30.9" r=".38"/>
<circle cx="125.5" cy="32.8" r=".38"/>
<circle cx="106.2" cy="50.2" r=".38"/>
<circle cx="129.3" cy="54" r=".38"/>
<circle cx="106.2" cy="34.7" r=".38"/>
<circle cx="104.3" cy="90.7" r=".38"/>
<circle cx="139" cy="54" r=".38"/>
<circle cx="139" cy="73.3" r=".38"/>
<circle cx="129.3" cy="73.3" r=".38"/>
<circle cx="44.4" cy="61.8" r=".38"/>
<circle cx="129.3" cy="63.7" r=".38"/>
<circle cx="104.3" cy="63.7" r=".38"/>
<circle cx="139" cy="63.7" r=".38"/>
<circle cx="160.3" cy="63.7" r=".38"/>
<circle cx="123.6" cy="158.3" r=".38"/>
<circle cx="139" cy="158.3" r=".38"/>
<circle cx="106.2" cy="25.1" r=".38"/>
<circle cx="160.3" cy="73.3" r=".38"/>
<circle cx="168" cy="63.7" r=".38"/>
<circle cx="160.3" cy="54" r=".38"/>
<circle cx="168" cy="54" r=".38"/>
<circle cx="104.3" cy="111.9" r=".38"/>
<circle cx="121.6" cy="111.9" r=".38"/>
<circle cx="222" cy="115.8" r=".38"/>
<circle cx="214.3" cy="115.8" r=".37"/>
<circle cx="181.5" cy="115.8" r=".38"/>
<circle cx="175.7" cy="129.3" r=".37"/>
<circle cx="166" cy="115.8" r=".38"/>
<circle cx="249" cy="96.5" r=".38"/>
<circle cx="279.9" cy="96.5" r=".38"/>
<circle cx="268.3" cy="113.9" r=".38"/>
<circle cx="233.6" cy="137" r=".38"/>
<circle cx="252.9" cy="129.3" r=".38"/>
<circle cx="233.6" cy="113.9" r=".38"/>
<circle cx="233.6" cy="96.5" r=".38"/>
</g>
<g font-size="3.1" fill="#f00">
<text x="45.7" y="141.6">UART</text>
<text x="60.4" y="141.6">SPI</text>
<text x="78.8" y="141.6">I2C</text>
<text x="30.9" y="145.1">IF0</text>
<text x="30.9" y="148.6">IF1</text>
<text x="47.5" y="145.1">RX</text>
<text x="47.5" y="148.6">--</text>
<text x="60.4" y="145.1">MOSI</text>
<text x="60.4" y="148.6">SCK</text>
<text x="78.8" y="145.1">ADR1</text>
<text x="78.8" y="148.6">SCL</text>
<text x="30.9" y="152.1">IF2</text>
<text x="30.9" y="155.6">IF3</text>
<text x="47.5" y="152.1">TX</text>
<text x="47.5" y="155.6">1</text>
<text x="60.4" y="152.1">MISO</text>
<text x="60.4" y="155.6">NSS</text>
<text x="78.8" y="152.1">ADR2</text>
<text x="80.6" y="155.6">SDA</text>
<text x="30.9" y="159.1">IFSEL0</text>
<text x="47.5" y="159.1">0</text>
<text x="62.2" y="159.1">0</text>
<text x="80.6" y="159.1">1</text>
<text x="30.9" y="162.6">IFSEL1</text>
<text x="47.5" y="162.6">0</text>
<text x="62.2" y="162.6">1</text>
<text x="80.6" y="162.6">0</text>
</g>
<text font-size="2.1" fill="#00f" x="159.1" y="119.5">+</text>
<g font-size="1.7" fill="#f00">
<text x="97.1" y="6.9">VCC_ANT</text>
<text x="102.1" y="8.9">RFID_3V3</text>
<text x="107.9" y="12.7">RFID_3V3</text>
<text x="121.5" y="16.6">RFID_3V3</text>
<text x="28" y="35.1">7</text>
<text x="31.9" y="35.3">MF_MOSI</text>
<text x="27.8" y="39.2">7</text>
<text x="28" y="40.9">7</text>
<text x="28" y="37.1">7</text>
<text x="31.5" y="39.4">MF_MISO</text>
<text x="31.9" y="41.1">MF_NSS</text>
<text x="31.9" y="37.3">MF_SCK</text>
<text x="40.4" y="45.4">RFID_3V3</text>
<text x="27.1" y="62.1">7</text>
<text x="29.6" y="62.5">MF_INT</text>
<text x="62.2" y="69.1">IFSEL1</text>
<text x="62.2" y="73">IFSEL0</text>
<text x="96.9" y="76.8">VMID</text>
<text x="280.5" y="82.2">VCC_ANT</text>
<text x="230.7" y="84.2">VCC_5V</text>
<text x="141.3" y="101">MF_PDOWN</text>
<text x="156.4" y="100.8">7</text>
<text x="218.6" y="105.4">RFID_3V3</text>
<text x="149.5" y="129.7">7,8</text>
<text x="157" y="130.1">RFID_PWREN</text>
<text x="195.8" y="137.4">7,8</text>
<text x="203.3" y="137.8">RFID_PWREN</text>
<text x="216.6" y="136.7">RFID_PWREN</text>
<text x="119.5" y="140.1">RFID_3V3</text>
<text x="135" y="140.1">RFID_3V3</text>
<text x="127.8" y="157.9">IFSEL0</text>
<text x="143.3" y="157.9">IFSEL1</text>
</g>
<g font-size="1.7" fill="#000080">
<text x="100.4" y="13.1">R57</text>
<text x="76.7" y="22">U4</text>
<text x="100.4" y="20.8">0R</text>
<text x="113.9" y="18.9">R25</text>
<text x="117.8" y="20.8">C38</text>
<text x="127.4" y="22.8">R26</text>
<text x="112" y="26.6">0R/NC</text>
<text x="117.8" y="24.7">0.47uF</text>
<text x="133.2" y="24.7">C35</text>
<text x="133.2" y="28.6">0.47uF</text>
<text x="54.1" y="34.4">R36</text>
<text x="61.8" y="34.4">33R</text>
<text x="112" y="34.4">C32</text>
<text x="117.8" y="34.4">1nF</text>
<text x="125.5" y="30.5">0R/NC</text>
<text x="54.1" y="38.2">R37</text>
<text x="54.1" y="40.2">R39</text>
<text x="54.1" y="36.3">R35</text>
<text x="61.8" y="38.2">33R</text>
<text x="61.8" y="40.2">33R</text>
<text x="61.8" y="36.3">33R</text>
<text x="106.2" y="40.2">R28</text>
<text x="129.4" y="40.2">R27</text>
<text x="106.2" y="45.9">22K</text>
<text x="129.4" y="45.9">1K</text>
<text x="44.4" y="53.7">R34</text>
<text x="106.2" y="53.7">L1</text>
<text x="110.1" y="49.8">C34</text>
<text x="115.9" y="49.8">10nF</text>
<text x="142.9" y="53.7">C28</text>
<text x="148.7" y="53.7">27pF</text>
<text x="173.8" y="53.7">R29</text>
<text x="179.6" y="53.7">1R</text>
<text x="44.4" y="57.5">100K</text>
<text x="112" y="55.6">560nH</text>
<text x="125.5" y="57.5">100pF</text>
<text x="133.2" y="57.5">100pF</text>
<text x="156.4" y="57.5">68pF</text>
<text x="164.1" y="57.5">22pF</text>
<text x="208.5" y="58.7">J35</text>
<text x="125.5" y="61.4">C39</text>
<text x="135.2" y="61.4">C29</text>
<text x="156.4" y="61.4">C30</text>
<text x="164.1" y="61.4">C31</text>
<text x="112" y="71">560nH</text>
<text x="123.6" y="67.2">100pF</text>
<text x="125.5" y="71">C40</text>
<text x="133.2" y="67.2">100pF</text>
<text x="135.2" y="71">C33</text>
<text x="156.4" y="71">C41</text>
<text x="156.4" y="67.2">68pF</text>
<text x="164.1" y="71">C42</text>
<text x="164.1" y="67.2">22pF</text>
<text x="204.3" y="69.9">com3 1.25</text>
<text x="106.2" y="73">L2</text>
<text x="142.9" y="73">C36</text>
<text x="148.7" y="73">27pF</text>
<text x="173.8" y="73">R30</text>
<text x="181.5" y="73">1R</text>
<text x="104.3" y="80.7">R31</text>
<text x="129.4" y="80.7">R32</text>
<text x="104.3" y="86.5">22K</text>
<text x="129.4" y="86.5">1K</text>
<text x="262.6" y="86.5">R45</text>
<text x="262.6" y="89.6">Q17</text>
<text x="270.3" y="86.5">0R/0603</text>
<text x="110.1" y="90.3">C37</text>
<text x="115.9" y="90.3">1nF</text>
<text x="262.6" y="91.9">WNM4153</text>
<text x="107.9" y="98.8">TP1</text>
<text x="127.4" y="100">R33</text>
<text x="135.2" y="100">0R</text>
<text x="106.2" y="103.8">R43</text>
<text x="108.1" y="107.7">Y3</text>
<text x="112" y="107.7">27.12Mhz</text>
<text x="115.9" y="103.8">1M</text>
<text x="236.7" y="103.8">R1944</text>
<text x="236.7" y="106.2">10K</text>
<text x="256.4" y="106.9">Q5</text>
<text x="189.2" y="113.5">XC6221A332MR</text>
<text x="253.1" y="109.3">2N1132A</text>
<text x="73.4" y="115.4">CLRC663</text>
<text x="104.3" y="119.3">10pF</text>
<text x="104.5" y="115.4">C43</text>
<text x="121.6" y="119.3">10pF</text>
<text x="121.9" y="115.4">C44</text>
<text x="160.2" y="119.3">C49</text>
<text x="166" y="119.3">C45</text>
<text x="181.5" y="119.3">C46</text>
<text x="214.3" y="119.3">C47</text>
<text x="222" y="119.3">C48</text>
<text x="233.6" y="119.3">R48</text>
<text x="158.3" y="123.1">100uF</text>
<text x="166" y="123.1">10uF</text>
<text x="181.5" y="123.1">0.1uF</text>
<text x="195" y="123.1">U5</text>
<text x="214.3" y="123.1">10uF</text>
<text x="222" y="123.1">0.1uF</text>
<text x="233.6" y="123.1">10K</text>
<text x="243.6" y="130.1">Q6</text>
<text x="175.7" y="134.7">R44</text>
<text x="233.8" y="132.4">NC/S9013SMD</text>
<text x="268.4" y="132.8">R46</text>
<text x="268.4" y="136.7">100K</text>
<text x="175.7" y="138.6">100K</text>
<text x="233.6" y="142.5">R47</text>
<text x="233.6" y="146.3">10K</text>
<text x="123.6" y="150.2">R38</text>
<text x="123.6" y="154.1">100K/NC</text>
<text x="139" y="150.2">R41</text>
<text x="139" y="154.1">100K</text>
<text x="123.6" y="163.7">R40</text>
<text x="123.6" y="167.6">100K</text>
<text x="139" y="163.7">R42</text>
<text x="139" y="167.6">100K/NC</text>
</g>
<g font-size="1.7">
<text x="73" y="24.7">1</text>
<text x="73" y="26.6">2</text>
<text x="73" y="28.6">3</text>
<text x="96" y="24.7">25</text>
<text x="96" y="26.6">18</text>
<text x="96" y="28.6">8</text>
<text x="72" y="34.3">28</text>
<text x="73" y="30.5">4</text>
<text x="96" y="32.4">9</text>
<text x="96" y="30.5">7</text>
<text x="72" y="36.3">29</text>
<text x="72" y="38.2">30</text>
<text x="72" y="40.1">31</text>
<text x="96" y="38.2">13</text>
<text x="115.9" y="41.9">To MIFAREGND</text>
<text x="72" y="53.6">23</text>
<text x="72" y="49.8">24</text>
<text x="96" y="53.6">17</text>
<text x="96" y="49.8">14 VMID</text>
<text x="72" y="61.4">32</text>
<text x="96" y="63.3">16</text>
<text x="202.3" y="61.4">1</text>
<text x="202.3" y="63.3">2</text>
<text x="202.3" y="65.2">3</text>
<text x="72" y="69.1">27</text>
<text x="72" y="72.9">26</text>
<text x="96" y="72.9">15</text>
<text x="73" y="82.6">6</text>
<text x="72" y="86.5">10</text>
<text x="72" y="88.4">11</text>
<text x="73" y="84.5">5</text>
<text x="96" y="90.3">12</text>
<text x="96" y="98">22</text>
<text x="96" y="100">21</text>
<text x="96" y="101.9">19</text>
<text x="96" y="107.7">20</text>
<text x="162.4" y="105.4">VBAT_37</text>
<text x="107.7" y="111.5">1</text>
<text x="117.2" y="111.5">3</text>
<text x="84.6" y="117.2" transform="rotate(-90 84.6 117.2)">33</text>
<text x="111.6" y="118.1" transform="rotate(-90 111.6 118.1)">2</text>
<text x="113.5" y="118.1" transform="rotate(-90 113.5 118.1)">4</text>
<text x="186.9" y="115.4">1</text>
<text x="204.1" y="115.4">5</text>
<text x="186.9" y="128.9">3</text>
<text x="204.1" y="128.9">4</text>
<text x="252.5" y="131.8" transform="rotate(-90 252.5 131.8)">3</text>
<text x="194.6" y="133.6" transform="rotate(-90 194.6 133.6)">2</text>
<text x="244.8" y="136.7">1</text>
<text x="252.5" y="143.2" transform="rotate(-90 252.5 143.2)">2</text>
<text x="222" y="173.4">Title</text>
<text x="222" y="179.1">Size</text>
<text x="229.8" y="179.1">Document Number</text>
<text x="229.8" y="175.3">&lt;Title&gt;</text>
<text x="249.1" y="175.1">RFID 663</text>
<text x="285.7" y="179.1">Rev</text>
<text x="222" y="184.9">Date:</text>
<text x="224" y="181.1">B</text>
<text x="229.8" y="181.1">&lt;Doc&gt;</text>
<text x="232.1" y="184.9">Friday, May 15, 2015</text>
<text x="260.6" y="184.9">Sheet</text>
<text x="270.3" y="184.9">8</text>
<text x="276.1" y="184.9">of</text>
<text x="281.9" y="184.9">11</text>
<text x="287.7" y="181.1">&lt;RevCode&gt;</text>
</g>
<g font-size="1.7" fill="#004080">
<text x="76.3" y="25.9">TDO</text>
<text x="76.3" y="27.8">TDI</text>
<text x="76.3" y="29.7">TMS</text>
<text x="88.8" y="25.9">PVDD</text>
<text x="88.9" y="27.8">TVDD</text>
<text x="90" y="29.7">VDD</text>
<text x="76.3" y="31.7">TCK</text>
<text x="76.3" y="35.5">IF0</text>
<text x="88.7" y="31.7">DVDD</text>
<text x="88.8" y="33.6">AVDD</text>
<text x="76.3" y="37.5">IF1</text>
<text x="76.3" y="39.4">IF2</text>
<text x="76.3" y="41.3">IF3</text>
<text x="90" y="39.4">RXN</text>
<text x="76.3" y="51">SDA</text>
<text x="89.3" y="51">VMID</text>
<text x="76.3" y="54.8">SCL</text>
<text x="90.5" y="54.8">TX1</text>
<text x="76.3" y="62.5">IRQ</text>
<text x="89.1" y="64.5">TVSS</text>
<text x="76.3" y="70.3">IFSEL1</text>
<text x="76.3" y="74.1">IFSEL0</text>
<text x="90.5" y="74.1">TX2</text>
<text x="76.3" y="83.8">SIGOUT</text>
<text x="76.3" y="85.7">SIGIN</text>
<text x="76.3" y="87.7">AUX1</text>
<text x="76.3" y="89.6">AUX2</text>
<text x="90.1" y="91.5">RXP</text>
<text x="86.6" y="99.2">CLKOUT</text>
<text x="86.9" y="101.2">PDOWN</text>
<text x="88.3" y="103.1">XTAL1</text>
<text x="85.8" y="112.9" transform="rotate(-90 85.8 112.9)">GND</text>
<text x="88.3" y="108.9">XTAL2</text>
<text x="190.2" y="116.6">VIN</text>
<text x="196.9" y="116.6">VOUT</text>
<text x="190.2" y="130.1">EN</text>
<text x="195.8" y="130.3" transform="rotate(-90 195.8 130.3)">GND</text>
<text x="199.5" y="130.1">FB</text>
</g>
<text font-size="1.7" fill="#008000" x="196.9" y="134.7">SOT_23_5</text>
<g font-size="1.7" fill="#00f">
<text x="247.7" y="136.3">b</text>
<text x="253.1" y="134.6">c</text>
<text x="253.3" y="140">e</text>
</g>
<g font-size="1.4">
<text x="30.9" y="1.5">5</text>
<text x="88.8" y="1.5">4</text>
<text x="146.7" y="1.5">3</text>
<text x="204.7" y="1.5">2</text>
<text x="262.6" y="1.5">1</text>
<text x=".5" y="26.1">D</text>
<text x="292" y="26.1">D</text>
<text x=".5" y="71.9">C</text>
<text x="292" y="71.9">C</text>
<text x=".5" y="117.8">B</text>
<text x="292" y="117.8">B</text>
<text x=".5" y="163.6">A</text>
<text x="292" y="163.6">A</text>
<text x="30.9" y="186.8">5</text>
<text x="88.8" y="186.8">4</text>
<text x="146.7" y="186.8">3</text>
<text x="204.7" y="186.8">2</text>
<text x="262.6" y="186.8">1</text>
</g>
</svg>
